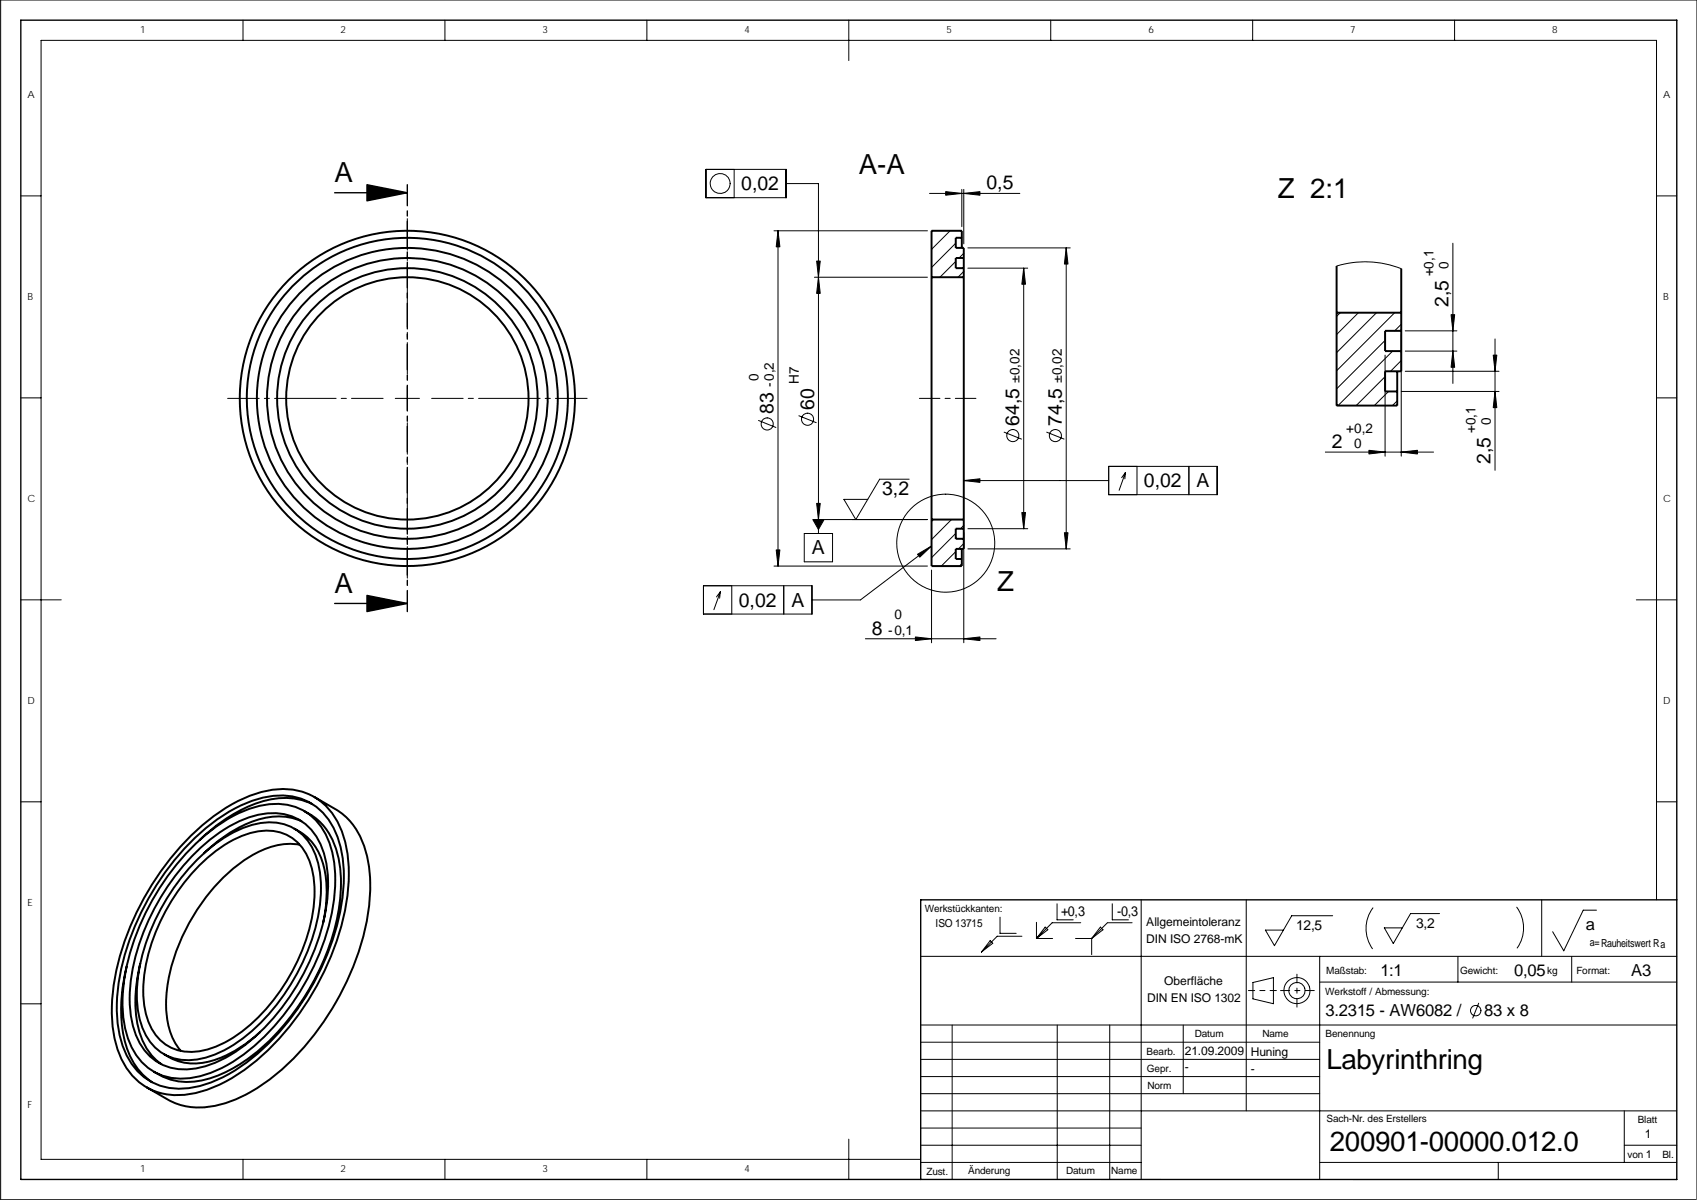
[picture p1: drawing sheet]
<svg xmlns="http://www.w3.org/2000/svg" width="420mm" height="297mm" viewBox="0 0 420 297" stroke-linecap="round" stroke-linejoin="round" font-family="sans-serif">
<g fill="none" stroke="#000" stroke-width=".25">
<path d="M60.2 5v5M110.2 5v5M160.2 5v5M210.2 5v10M260.1 5v5M310.1 5v5M360.1 5v5M5.2 48.5h5M100.8 54.1v7.8M174.8 41.9h19.8v7h-19.8zM181.8 41.9v7M191.6 57.1h38"/>
<path d="M192.6 57.1v83M194.6 45.4h8v86.7M230.1 47.9h22.4M230.7 57.1l-.1 .1M235.2 57.1l-4.6 4.6M238.1 58.7l-.1 .2M238.1 46.9v9.2M238.6 46.9v13.5M410.1 48.5h5.1M100.8 63.2v1.3M100.8 65.7v15.3M201.6 68.6h28"/>
<path d="M236.6 60.2l-6 6M236.6 64.7l-3.9 3.9M238.6 62.7l-1.1 1.2M238.6 67.2l-1.4 1.4M239.6 61.4h25.4M239.6 66.4h14.9M253.5 66.4v64.5M264 61.4v74.5M330.9 65.8l.6-.1a24.3 24.3 0 0 1 15.4 .8M331.8 77.4l-.9 .9M336.3 77.4l-5.4 5.4M340.8 77.4l-9.9 9.9"/>
<path d="M345.3 77.4l-14.4 14.4M359.7 60.2v34.7M5.2 98.5h5M56.4 98.6h7.8M65.4 98.6h1.3M68 98.6h15.2M84.5 98.6h1.3M87 98.6h7.9M97.9 98.6h6M100.8 82.3v1.2M100.8 84.8v7.8M100.8 95.6v6"/>
<path d="M106.9 98.6h7.8M115.9 98.6h1.3M118.5 98.6h15.2M135 98.6h1.3M137.5 98.6h7.9M227.6 98.6h5.1M234 98.6h1.3M236.5 98.6h5.1M342.9 84.3l-12 12M342.9 93.2l-7.1 7.2M342.9 87.9v25M343.8 96.9l-3.5 3.5"/>
<path d="M344.8 86.9l-13.5 13.5M345.9 99.2l-1.1 1.2M346.9 80.3l-1.6 1.6M346.9 89.2l-2.6 2.7M346.9 96.9h24.2M346.9 82.9v30M347.9 91.9h23.2M347.9 86.9h12.8M347.9 81.9h12.8M370.2 83.9v32.5M410.1 98.5h5.1M100.8 104.6v7.8"/>
<path d="M100.8 113.7v1.3M100.8 116.2v15.3M187.8 104.1l4.3 1.7M197.8 102.9l4.3 1.7M225.1 118.6h-7.3l-5.9 10-3-5h6M238.6 119h35.9M248.6 107l4.3 1.7M259.2 107l4.3 1.7M274.5 115.4h26.9v7h-26.9zM278.6 117l-.9 1.2M278.6 117l-.1 1.5M278.6 117l-1.5 4.4"/>
<path d="M281.5 115.4v7M294.4 115.4v7M328.1 111.9h26.8M100.8 132.8v1.2M100.8 135.3v7.8M199.1 132.1h7v7h-7zM201.6 128.6h28M230.6 135.1l-17.6 13.4h-12M231.1 128.6l-.5 .5M235.6 128.6l-5 5M236.6 132l-6 6M236.6 136.5l-3.5 3.6"/>
<path d="M238.1 139.5l-.6 .6M238.6 130l-.8 .9M238.6 134.5l-1.3 1.4M238.6 131.9v27.2M239.6 135.9h25.4M239.6 130.9h14.9M5.2 148.5h10M174.2 145h26.8v7h-26.8zM178.3 146.5l-.9 1.3M178.3 146.5l-.1 1.6M178.3 146.5l-1.5 4.4M181.2 145v7"/>
<path d="M191.6 140.1h38M194 145v7M214.3 158.1h32.3M230.6 141.1v18M405.1 148.5h10.1M5.2 198.5h5M410.1 198.5h5.1M228 236.7h187.2M245.2 232.8l.6 .7-2.8 2.1zM247.6 227v4h4M253 231.8h-6.1l-3.9 3.8M256.6 232.3h4"/>
<path d="M256.6 228.3v4M258.8 229.5l.6 .6-2.8 2.2zM261.7 223.7v4h4M266.3 232.3h4M267.6 228.4h-7.1l-3.9 3.9M270.3 232.3v4M272.4 229.5l.7 .6-2.8 2.2zM275.4 223.7v4h4M280.3 228.4h-6.1l-3.9 3.9M282.5 222.7v69.3M308.6 222.7v52.3M326.7 236.7v55.3"/>
<path d="M330 226.7h-10.2l-4.3 7.4-2.2-3.9h4.5M339.9 224.7a8.6 8.6 0 0 0-.1 10.1M356.4 226.1h-7.2l-4.2 7.5-2.3-3.9h4.5M361 236.7v6.4M375.5 224.6a8.6 8.6 0 0 1 .1 10.1M381.7 222.7v14M389.1 236.7v6.4M395.3 225.3h-3.3l-4.8 10.1-2.8-4.8M410.1 222.7v-212.7h-399.9v277h217.8M5.2 248.5h5M228 258h98.7M228 253.7h187.2"/>
<path d="M235.7 253.7v38.3M261.8 253.7v38.3M274.8 253.7v38.3M293 253.7v17M309.1 245.2h1.6M310.2 243.2l5.1-1.2v6.5l-5.1-1.3zM311.9 245.2h1.3M314.5 245.2h1.5M317 245.2h2.3M320.6 245.2h1.2M321.1 241.2v2.1M321.1 244.6v1.3"/>
<path d="M321.1 247.1v2.2M323.1 245.2h2.3M326.7 243.1h88.5M366.1 248.3l-1.5 3.7M228 262.2h98.7M228 266.5h98.7M228 270.7h98.7M228 275h187.2M228 279.2h54.5M402.2 275v12.7M60.2 287v5M110.2 287v5"/>
<path d="M160.2 287v5M210.2 282v10M228 283.5h54.5M228 287.7h54.5M326.7 287.7h88.5M371 287.7v4.3M402.2 283.5h13M420.1 296.9v-296.9h-419.9v297h419.7"/>
<circle cx="178.3" cy="45.4" r="2.47"/>
<circle cx="190" cy="104.9" r="1.5"/>
<circle cx="199.9" cy="103.8" r="1.5"/>
<circle cx="250.8" cy="107.8" r="1.51"/>
<circle cx="261.3" cy="107.8" r="1.51"/>
<circle cx="234.2" cy="134.5" r="12.1"/>
<circle cx="321.1" cy="245.2" r="3.2"/>
<circle cx="321.1" cy="245.2" r="2.01"/>
<circle cx="365.4" cy="250.2" r="1.29"/>
</g>
<g fill="none" stroke="#000" stroke-width=".34">
<path d="M5.2 5h410v287h-410zM82.9 47.7h17.9M100.8 45.7v5.2M100.8 52.2v1.3M100.8 54.7v6.4M100.8 62.4v1.2M100.8 64.9v6.3M100.8 72.5v1.3M100.8 75.1v6.3M100.8 82.7v1.2M100.8 85.2v6.4M100.8 92.8v1.3"/>
<path d="M100.8 95.4v6.3M100.8 103v1.3M100.8 105.5v6.4M100.8 113.2v1.2M100.8 115.7v6.3M100.8 123.3v1.3M100.8 125.9v6.3M100.8 133.5v1.2M100.8 136v6.4M82.9 149.4h17.9M100.8 143.6v1.3M100.8 146.2v5.2"/>
<path d="M415.2 222.7h-187.2v69.3"/>
</g>
<g fill="none" stroke="#000" stroke-width=".49">
<path d="M238.1 58.9v2.5M238.1 58.9h-1.5v2.5h2v2.5M238.1 58.9v-1.8h-7.5v11.5M230.6 68.6v60M230.6 68.6h8M238.6 68.6v60M238.6 63.9v2.5M238.6 66.4v2.2M238.6 63.9h-2v2.5h2M330.9 65.8v11.6M330.9 77.4v23h15v-3.5M330.9 77.4h16"/>
<path d="M346.9 66.5v10.9M346.9 77.4v4.5M345.9 91.9v5M346.9 81.9v5M346.9 81.9h-4v5h4M346.9 86.9v5h-4v5h3M230.6 128.6v11.5h7.5v-1.7M230.6 128.6h8M238.1 135.9v2.5M238.6 130.9v2.5M238.6 130.9h-2v2.5h2M238.6 128.6v2.3"/>
<path d="M238.6 133.4v2.5h-2v2.5h1.5M77.4 199.1a17.7 17.7 0 0 0-15.1 .2 41.5 41.5 0 0 0-13 8.7M77.8 197.3a27.2 27.2 0 0 1 8.6 5.6 23.5 23.5 0 0 1 5.3 15.5 60.7 60.7 0 0 1-10.4 32.7 56 56 0 0 1-21.9 20.6 20.3 20.3 0 0 1-16.5 1.2l-6.6-3.8M46.8 210.5a38.6 38.6 0 0 1 16.9-10.9 13.9 13.9 0 0 1 16 5.3 24.3 24.3 0 0 1 3.2 15.1 59.7 59.7 0 0 1-17.5 36.6 35.6 35.6 0 0 1-17.2 10.1 13.6 13.6 0 0 1-16.3-9 33.1 33.1 0 0 1-.3-19.4 62.3 62.3 0 0 1 15.2-27.8zM46.9 208.7a40.8 40.8 0 0 1 17.6-11.1 15.4 15.4 0 0 1 14.9 3 20.6 20.6 0 0 1 5.7 14 55.5 55.5 0 0 1-8.3 30.3 57.2 57.2 0 0 1-20.1 21 22.5 22.5 0 0 1-15.6 3.2 15.1 15.1 0 0 1-11.2-11.8 41.5 41.5 0 0 1 1.5-22.7 67.2 67.2 0 0 1 15.5-25.9zM47.8 206.4a40.1 40.1 0 0 1 18.1-10.6 15.2 15.2 0 0 1 16.9 6.3 27.5 27.5 0 0 1 3.5 16.6 65.6 65.6 0 0 1-15 35.9 47.8 47.8 0 0 1-19.9 15.1 17.6 17.6 0 0 1-16-1.1 18.5 18.5 0 0 1-7.2-12.5 48.7 48.7 0 0 1 3.8-26.1 69.6 69.6 0 0 1 15.8-23.6zM48.5 213.1a31.9 31.9 0 0 1 15.4-9.3 11.9 11.9 0 0 1 14.4 8.4 32.9 32.9 0 0 1-.9 20 51.9 51.9 0 0 1-19 26.1 20.4 20.4 0 0 1-13.7 4 11.7 11.7 0 0 1-9.7-8.5 32.7 32.7 0 0 1 1-20 54.6 54.6 0 0 1 12.5-20.7zM48.8 214.8a29.5 29.5 0 0 1 14.9-9 11 11 0 0 1 13 7.5 28.6 28.6 0 0 1-.3 17.4 48.4 48.4 0 0 1-18.1 25.8 18.6 18.6 0 0 1-13.3 3.7 11.3 11.3 0 0 1-8.9-9.2 34.7 34.7 0 0 1 3.1-21.8 50.6 50.6 0 0 1 9.6-14.4zM48.8 210.7a33 33 0 0 1 15.8-9.1 12.7 12.7 0 0 1 15.2 8.4 33.8 33.8 0 0 1-.4 20.8 56 56 0 0 1-20.6 29.2 23 23 0 0 1-14.3 4.7 12.7 12.7 0 0 1-11.2-9.5 35.3 35.3 0 0 1 1-21 58.3 58.3 0 0 1 14.5-23.5zM72.8 205.1a14.5 14.5 0 0 1 7.9 12.5l.1 4.8-.3 3.1-.5 2.9M74.2 209.1a18.5 18.5 0 0 0-13.7 3.8 47.8 47.8 0 0 0-19.3 33.9 18.5 18.5 0 0 0 3.6 13.3M74.7 203.3a16.3 16.3 0 0 0-13.8 .7 36.9 36.9 0 0 0-10.5 7.3"/>
<path d="M75.3 200.7a15.8 15.8 0 0 1 8.6 12.3 45.2 45.2 0 0 1-4.3 25.9 57.7 57.7 0 0 1-19.8 24.3 25.5 25.5 0 0 1-13.6 4.6 14.6 14.6 0 0 1-8.2-2.5M31.4 239.2a37.1 37.1 0 0 0 .2 20.7 15.9 15.9 0 0 0 6.1 8M34.7 238.4a33.7 33.7 0 0 0 0 17.5 14.3 14.3 0 0 0 5.3 7.6M64.4 255.5a28.5 28.5 0 0 1-15 7.7 12.9 12.9 0 0 1-8.9-2.3"/>
<circle cx="100.9" cy="98.6" r="39.7"/>
<circle cx="100.9" cy="98.6" r="37.2"/>
<circle cx="100.9" cy="98.6" r="30"/>
<circle cx="100.9" cy="98.6" r="41.5"/>
<circle cx="100.9" cy="98.6" r="34.7"/>
<circle cx="100.9" cy="98.6" r="32.2"/>
</g>
<path d="M90.9 45.7l9.9 2-9.9 2zM90.9 147.4l9.9 2-9.9 2z" fill="#000" stroke="#000" stroke-width=".34"/>
<g fill="#000" stroke="#000" stroke-width=".25">
<path d="M192.6 57.1l.5 4h-.9z" fill-rule="evenodd"/>
<path d="M234.1 47.4l4 .5-4 .4z" fill-rule="evenodd"/>
<path d="M238.6 47.9l4-.5v.9z" fill-rule="evenodd"/>
<path d="M202.2 64.6h.9l-.5 4z" fill-rule="evenodd"/>
<path d="M202.6 68.6l.5 4h-.9z" fill-rule="evenodd"/>
<path d="M253.5 66.4l.4 4h-.9z" fill-rule="evenodd"/>
<path d="M264 61.4l.4 4h-.9z" fill-rule="evenodd"/>
<path d="M359.7 86.9l.5 4h-.9z" fill-rule="evenodd"/>
<path d="M359.3 77.9h.9l-.5 4z" fill-rule="evenodd"/>
<path d="M370.2 96.9l.4 4h-.9z" fill-rule="evenodd"/>
<path d="M369.7 87.9h.9l-.4 4z" fill-rule="evenodd"/>
<path d="M238.6 119l4-.5v.9z" fill-rule="evenodd"/>
<path d="M338.9 111.5l4 .4-4 .5z" fill-rule="evenodd"/>
<path d="M346.9 111.9l4-.4v.9z" fill-rule="evenodd"/>
<path d="M201.2 128.6h2.8l-1.4 2.5z" fill-rule="evenodd"/>
<path d="M202.2 124.6h.9l-.5 4z" fill-rule="evenodd"/>
<path d="M227.2 137.2l3.4-2.1-2.9 2.8z" fill-rule="evenodd"/>
<path d="M253 126.9h.9l-.4 4z" fill-rule="evenodd"/>
<path d="M263.5 131.9h.9l-.4 4z" fill-rule="evenodd"/>
<path d="M192.2 136.1h.9l-.5 4z" fill-rule="evenodd"/>
<path d="M226.6 157.7l4 .4-4 .5z" fill-rule="evenodd"/>
<path d="M238.6 158.1l4-.4v.9z" fill-rule="evenodd"/>
</g>
<g font-size="6.9">
<text x="82.9" y="45">A</text>
<text x="212.6" y="43.1">A-A</text>
<text x="316.4" y="49.1">Z 2:1</text>
<text x="82.9" y="146.7">A</text>
<text x="246.9" y="146.3">Z</text>
<text x="328.4" y="264.6">Labyrinthring</text>
<text x="329.2" y="285">200901-00000.012.0</text>
</g>
<g font-size="4.8">
<text x="183.5" y="47.1">0,02</text>
<text x="244.3" y="46.8">0,5</text>
<text x="358.6" y="76" transform="rotate(-90 358.6 76)">2,5</text>
<text x="201.5" y="101.4" transform="rotate(-90 201.5 101.4)">60</text>
<text x="191.5" y="102.5" transform="rotate(-90 191.5 102.5)">83</text>
<text x="252.4" y="105.4" transform="rotate(-90 252.4 105.4)">64,5</text>
<text x="262.9" y="105.4" transform="rotate(-90 262.9 105.4)">74,5</text>
<text x="329.7" y="110.9">2</text>
<text x="369.1" y="114.8" transform="rotate(-90 369.1 114.8)">2,5</text>
<text x="218.4" y="122.6">3,2</text>
<text x="283.2" y="120.6">0,02</text>
<text x="296.3" y="120.6">A</text>
<text x="201" y="137.2">A</text>
<text x="182.9" y="150.2">0,02</text>
<text x="195.9" y="150.2">A</text>
<text x="215.8" y="157.1">8</text>
</g>
<g font-size="4.1">
<text x="392.6" y="230.1">a</text>
<text x="341.8" y="241.7">1:1</text>
<text x="374.9" y="241.7">0,05</text>
<text x="403.8" y="241.7">A3</text>
<text x="328.2" y="251.6">3.2315 - AW6082 /</text>
<text x="367.4" y="251.6">83 x 8</text>
</g>
<g font-size="3.4">
<text x="262.7" y="226.7">+0,3</text>
<text x="276.6" y="226.7">-0,3</text>
<text x="320.9" y="230.3">12,5</text>
<text x="350.6" y="229.7">3,2</text>
</g>
<g font-size="3.3">
<text x="354.9" y="68.4" transform="rotate(-90 354.9 68.4)">+0,1</text>
<text x="358.7" y="66.5" transform="rotate(-90 358.7 66.5)">0</text>
<text x="187.8" y="94.3" transform="rotate(-90 187.8 94.3)">0</text>
<text x="191.6" y="95.8" transform="rotate(-90 191.6 95.8)">-0,2</text>
<text x="197.8" y="95.1" transform="rotate(-90 197.8 95.1)">H7</text>
<text x="252.4" y="94.7" transform="rotate(-90 252.4 94.7)">±0,02</text>
<text x="262.9" y="94.7" transform="rotate(-90 262.9 94.7)">±0,02</text>
<text x="333.3" y="107.1">+0,2</text>
<text x="365.3" y="107.2" transform="rotate(-90 365.3 107.2)">+0,1</text>
<text x="369.1" y="105.2" transform="rotate(-90 369.1 105.2)">0</text>
<text x="335.3" y="110.9">0</text>
<text x="221.4" y="153.3">0</text>
<text x="219.9" y="157.1">-0,1</text>
</g>
<g font-size="3">
<text x="283.8" y="229.1">Allgemeintoleranz</text>
<text x="283.8" y="233.3">DIN ISO 2768-mK</text>
<text x="288.3" y="243.8">Oberfläche</text>
<text x="284" y="248">DIN EN ISO 1302</text>
<text x="293.4" y="261.1">21.09.2009</text>
<text x="309.7" y="261.3">Huning</text>
<text x="293.4" y="265.2">-</text>
<text x="309.7" y="265.6">-</text>
<text x="407.2" y="281.8">1</text>
</g>
<g font-size="2.7">
<text x="231.6" y="229.5">ISO 13715</text>
<text x="393.6" y="234.3">a=Rauheitswert Ra</text>
</g>
<g font-size="2.5">
<text x="34.7" y="8.2">1</text>
<text x="84.3" y="8.2">2</text>
<text x="134.3" y="8.2">3</text>
<text x="184.3" y="8.2">4</text>
<text x="234.3" y="8.2">5</text>
<text x="284.3" y="8.2">6</text>
<text x="334.3" y="8.2">7</text>
<text x="384.3" y="8.2">8</text>
<text x="6.8" y="24.2">A</text>
<text x="411.8" y="24.2">A</text>
<text x="6.8" y="74.2">B</text>
<text x="411.8" y="74.2">B</text>
<text x="6.8" y="124.2">C</text>
<text x="411.8" y="124.2">C</text>
<text x="6.8" y="174.2">D</text>
<text x="411.8" y="174.2">D</text>
<text x="6.8" y="224.2">E</text>
<text x="228.9" y="225.7">Werkstückkanten:</text>
<text x="328.4" y="241.1">Maßstab:</text>
<text x="361.5" y="241.2">Gewicht:</text>
<text x="383.1" y="241.2">kg</text>
<text x="390.3" y="241.1">Format:</text>
<text x="328.1" y="246.4">Werkstoff / Abmessung:</text>
<text x="295.8" y="256.8">Datum</text>
<text x="312.6" y="256.7">Name</text>
<text x="328.2" y="256.8">Benennung</text>
<text x="283.9" y="261.1">Bearb.</text>
<text x="284" y="265.2">Gepr.</text>
<text x="284.1" y="269.5">Norm</text>
<text x="6.8" y="274.2">F</text>
<text x="328.4" y="277.8">Sach-Nr. des Erstellers</text>
<text x="405.5" y="278">Blatt</text>
<text x="402.9" y="286.6">von 1</text>
<text x="411.6" y="286.6">Bl.</text>
<text x="34.7" y="290.2">1</text>
<text x="84.3" y="290.2">2</text>
<text x="134.3" y="290.2">3</text>
<text x="184.3" y="290.2">4</text>
<text x="229.4" y="290.8">Zust.</text>
<text x="239.7" y="290.6">Änderung</text>
<text x="264" y="290.6">Datum</text>
<text x="275.1" y="290.7">Name</text>
</g>
</svg>
